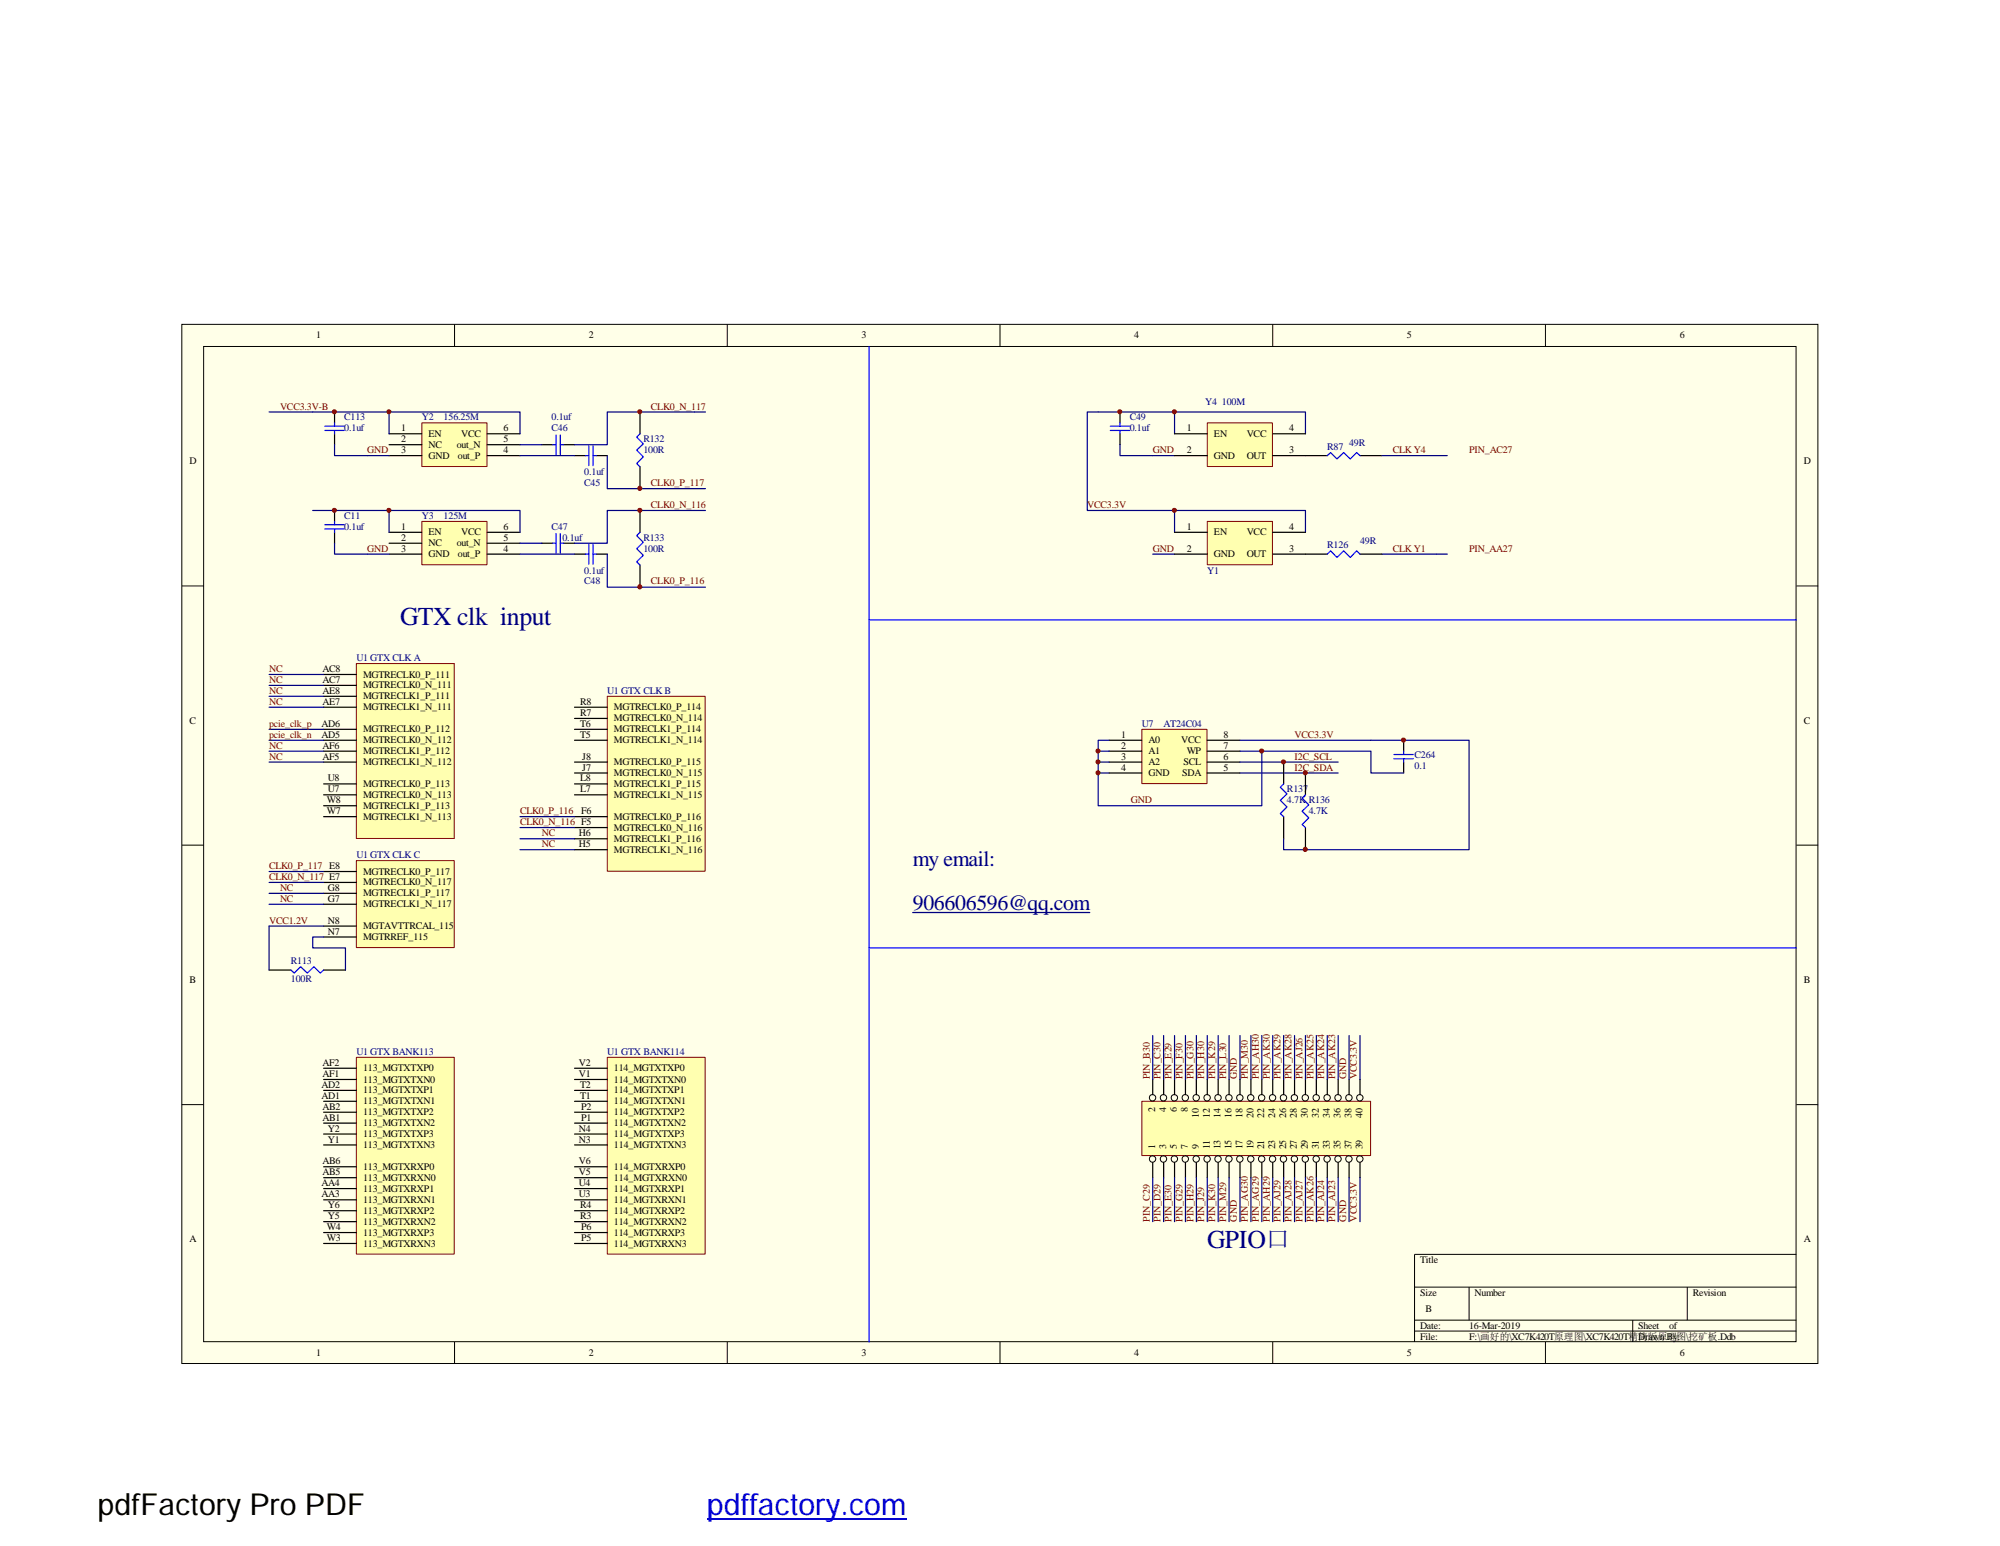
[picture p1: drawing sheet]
<svg xmlns="http://www.w3.org/2000/svg" width="279mm" height="216mm" viewBox="0 0 279 216" stroke-linecap="round" stroke-linejoin="round" font-family="sans-serif">
<path d="M25.4 45.3h228.6v145.1h-228.6z" fill="#ffffe8"/>
<g fill="none" stroke="#000" stroke-width=".14">
<path d="M25.4 45.3h228.6v145.1h-228.6zM28.4 48.4h222.5v139h-222.5zM63.5 45.3v3.1M101.6 45.3v3.1M139.7 45.3v3.1M177.8 45.3v3.1M215.9 45.3v3.1M25.4 81.8h3M251 81.8h3M25.4 118h3M251 118h3M25.4 154.3h3"/>
<path d="M251 154.3h3M197.6 179.7h53.4M205.2 179.7v4.7M235.7 179.7v4.7M251 175.2h-53.4v12.2M63.5 187.4v3.1M101.6 187.4v3.1M139.7 187.4v3.1M177.8 187.4v3.1M197.6 184.4h53.4M197.6 185.9h53.4M215.9 187.4v3.1"/>
<path d="M228.1 184.4v3"/>
</g>
<path d="M49.8 92.7h13.7v24.4h-13.7z" fill="#ffffb0"/>
<path d="M49.8 92.7h13.7v24.4h-13.7z" fill="none" stroke="#800000" stroke-width=".14"/>
<path d="M45.2 94.2h4.6M45.2 98.8h4.6M45.2 95.7h4.6M45.2 97.2h4.6M45.2 112.5h4.6M45.2 111h4.6M45.2 101.9h4.6M45.2 104.9h4.6M45.2 103.4h4.6M45.2 106.4h4.6M45.2 109.5h4.6M45.2 114h4.6" fill="none" stroke="#000" stroke-width=".17"/>
<path d="M84.9 97.3h13.6v24.4h-13.6z" fill="#ffffb0"/>
<path d="M84.8 97.2h13.7v24.5h-13.7z" fill="none" stroke="#800000" stroke-width=".14"/>
<path d="M80.3 98.8h4.5M80.3 117.1h4.5M80.3 115.6h4.5M80.3 103.4h4.5M80.3 106.4h4.5M80.3 109.5h4.5M80.3 100.3h4.5M80.3 101.9h4.5M80.3 107.9h4.5M80.3 111h4.5M80.3 114h4.5M80.3 118.7h4.5" fill="none" stroke="#000" stroke-width=".17"/>
<path d="M49.8 120.2h13.7v12.1h-13.7z" fill="#ffffb0"/>
<path d="M49.8 120.2h13.7v12.1h-13.7z" fill="none" stroke="#800000" stroke-width=".14"/>
<path d="M45.2 121.7h4.6M45.2 126.3h4.6M45.2 123.2h4.6M45.2 124.8h4.6M45.2 129.3h4.6M45.2 130.9h4.6" fill="none" stroke="#000" stroke-width=".17"/>
<path d="M59 59.1h9v6.1h-9z" fill="#ffffb0"/>
<path d="M58.9 59.1h9.1v6.1h-9.1z" fill="none" stroke="#800000" stroke-width=".14"/>
<g fill="none" stroke="#000" stroke-width=".17">
<path d="M46.7 57.5v1.6M89.4 57.5v3.1M46.7 60.6v1.5M54.4 60.6h4.5M54.4 62.1h4.5M54.4 63.6h4.5M68.1 60.6h4.5M68.1 62.1h4.5M68.1 63.6h4.5M75.7 62.1h1.5M78.7 62.1h1.6M80.3 63.6h1.5"/>
<path d="M83.3 63.6h1.5M89.4 65.2v3"/>
</g>
<path d="M46.7 57.5h7.7M98.6 57.5h-13.8v4.6h-4.5M46.7 62.1v1.5h7.7M54.4 60.6v-3.1h18.2v3.1M72.6 63.6h7.7M72.6 62.1h3.1M84.8 63.6v4.6h13.8" fill="none" stroke="#000080" stroke-width=".17"/>
<g fill="none" stroke="#00f" stroke-width=".17">
<path d="M45.4 59.5h2.7M46.7 59.1v.4M45.4 60.1h2.7M46.7 60.1v.5M77.2 62.1h.5M77.7 60.7v2.8M78.3 62.1h.4M78.3 60.7v2.8M81.8 63.6h.5M82.3 62.3v2.7M82.8 63.6h.5M82.8 62.3v2.7"/>
<path d="M89.4 60.6l-.5 .4 1 1-1 .9 1 .9-1 .9 .5 .5"/>
</g>
<path d="M59 72.9h9v6h-9z" fill="#ffffb0"/>
<path d="M58.9 72.8h9.1v6.1h-9.1z" fill="none" stroke="#800000" stroke-width=".14"/>
<g fill="none" stroke="#000" stroke-width=".17">
<path d="M156.5 57.5v1.6M46.7 71.3v1.5M46.7 74.3v1.6M54.4 74.3h4.5M54.4 75.9h4.5M54.4 77.4h4.5M68.1 74.3h4.5M68.1 75.9h4.5M68.1 77.4h4.5M75.7 75.9h1.5M78.7 75.9h1.6M80.3 77.4h1.5"/>
<path d="M83.3 77.4h1.5M89.4 71.3v3M89.4 78.9v3.1M156.5 60.6v1.5M182.4 77.4h3M182.4 63.6h3M190 77.4h3M190 63.6h3"/>
</g>
<g fill="none" stroke="#000080" stroke-width=".17">
<path d="M37.6 57.5h9.1M164.1 57.5h-12.2v13.8h12.2M43.7 71.3h10.7M46.7 75.9v1.5h7.7M54.4 74.3v-3h18.2v3M72.6 77.4h7.7M72.6 75.9h3.1M84.8 77.4v4.6h13.8M98.6 71.3h-13.8v4.6h-4.5M156.5 62.1v1.5h7.6M161 77.4h3.1M164.1 60.6v-3.1h18.3v3.1"/>
<path d="M164.1 74.3v-3h18.3v3M193 77.4h7.7M37.6 98.8h7.6M37.6 97.2h7.6M37.6 95.7h7.6M37.6 94.2h7.6M37.6 106.4h7.6M37.6 104.9h7.6M37.6 103.4h7.6M37.6 101.9h7.6M72.6 117.1h7.7M72.6 118.7h7.7"/>
<path d="M72.6 114h7.7M72.6 115.6h7.7M37.6 126.3h7.6M37.6 124.8h7.6M37.6 123.2h7.6M37.6 121.7h7.6M37.6 129.3h7.6"/>
</g>
<g fill="none" stroke="#00f" stroke-width=".17">
<path d="M155.1 59.5h2.7M156.5 59.1v.4M45.4 73.9h2.7M45.4 73.3h2.7M46.7 72.8v.5M46.7 73.9v.4M77.2 75.9h.5M77.7 74.5v2.8M78.3 75.9h.4M78.3 74.5v2.8M81.8 77.4h.5M82.3 76v2.8"/>
<path d="M82.8 77.4h.5M82.8 76v2.8M89.4 74.3l-.5 .5 1 .9-1 .9 1 1-1 .8 .5 .5M155.1 60.1h2.7M156.5 60.1v.5M185.4 63.6l.5-.4 .9 .9 .9-.9 .9 .9 .9-.9 .5 .4M185.4 77.4l.5-.5 .9 1 .9-1 .9 1 .9-1 .5 .5"/>
</g>
<path d="M49.8 147.7h13.7v27.4h-13.7z" fill="#ffffb0"/>
<path d="M49.8 147.7h13.7v27.4h-13.7z" fill="none" stroke="#800000" stroke-width=".14"/>
<g fill="none" stroke="#000" stroke-width=".17">
<path d="M45.2 149.2h4.6M45.2 152.3h4.6M45.2 155.3h4.6M45.2 158.4h4.6M45.2 150.7h4.6M45.2 153.8h4.6M45.2 156.8h4.6M45.2 159.9h4.6M45.2 162.9h4.6M45.2 166h4.6M45.2 169.1h4.6M45.2 172.1h4.6"/>
<path d="M45.2 164.5h4.6M45.2 167.6h4.6M45.2 170.6h4.6M45.2 173.7h4.6"/>
</g>
<path d="M84.9 147.7h13.6v27.4h-13.6z" fill="#ffffb0"/>
<path d="M84.8 147.7h13.7v27.4h-13.7z" fill="none" stroke="#800000" stroke-width=".14"/>
<g fill="none" stroke="#000" stroke-width=".17">
<path d="M80.3 149.2h4.5M80.3 152.3h4.5M80.3 155.3h4.5M80.3 158.4h4.5M80.3 150.7h4.5M80.3 153.8h4.5M80.3 156.8h4.5M80.3 159.9h4.5M80.3 162.9h4.5M80.3 166h4.5M80.3 169.1h4.5M80.3 172.1h4.5"/>
<path d="M80.3 164.5h4.5M80.3 167.6h4.5M80.3 170.6h4.5M80.3 173.7h4.5"/>
</g>
<path d="M159.6 101.9h9v7.5h-9z" fill="#ffffb0"/>
<path d="M159.5 101.9h9.1v7.5h-9.1z" fill="none" stroke="#800000" stroke-width=".14"/>
<g fill="none" stroke="#000" stroke-width=".17">
<path d="M154.9 103.4h4.6M154.9 104.9h4.6M154.9 106.4h4.6M154.9 107.9h4.6M168.7 103.4h4.5M168.7 104.9h4.5M168.7 106.4h4.5M168.7 107.9h4.5M179.3 106.4v3.1M179.3 114v3.1M182.4 107.9v3.1M182.4 115.6v3.1"/>
<path d="M196.1 103.4v1.5M196.1 106.4v1.5"/>
</g>
<path d="M153.4 107.9h1.5M153.4 106.4h1.5M153.4 104.9h1.5M154.9 103.4h-1.5v9.1h22.9v-7.6h-3.1M173.2 103.4h32v15.3h-25.9v-1.6M173.2 107.9h13.7M173.2 106.4h13.7M176.3 104.9h15.2v3h4.6" fill="none" stroke="#000080" stroke-width=".17"/>
<path d="M179.3 109.5l-.4 .4 .9 1-.9 .9 .9 .9-.9 .9 .4 .4M182.4 111l-.5 .5 .9 .9-.9 .9 .9 .9-.9 .9 .5 .5M194.7 106h2.7M194.7 105.4h2.7M196.1 104.9v.5M196.1 106v.4" fill="none" stroke="#00f" stroke-width=".17"/>
<path d="M127.5 127.4h24.7" fill="none" stroke="#000080" stroke-width=".18"/>
<path d="M159.6 153.8h31.9v7.6h-31.9z" fill="#ffffb0"/>
<path d="M159.5 153.8h32v7.6h-32z" fill="none" stroke="#800000" stroke-width=".14"/>
<g fill="none" stroke="#000" stroke-width=".14">
<circle cx="161" cy="153.3" r=".45"/>
<circle cx="162.5" cy="153.3" r=".45"/>
<circle cx="164.1" cy="153.3" r=".45"/>
<circle cx="165.6" cy="153.3" r=".45"/>
<circle cx="167.1" cy="153.3" r=".45"/>
<circle cx="168.6" cy="153.3" r=".45"/>
<circle cx="170.2" cy="153.3" r=".45"/>
<circle cx="171.7" cy="153.3" r=".45"/>
<circle cx="173.2" cy="153.3" r=".45"/>
<circle cx="174.7" cy="153.3" r=".45"/>
<circle cx="176.2" cy="153.3" r=".45"/>
<circle cx="177.8" cy="153.3" r=".45"/>
<circle cx="179.3" cy="153.3" r=".45"/>
<circle cx="180.8" cy="153.3" r=".45"/>
<circle cx="182.3" cy="153.3" r=".45"/>
<circle cx="183.9" cy="153.3" r=".45"/>
<circle cx="185.4" cy="153.3" r=".45"/>
<circle cx="186.9" cy="153.3" r=".45"/>
<circle cx="188.4" cy="153.3" r=".45"/>
<circle cx="190" cy="153.3" r=".45"/>
<circle cx="161" cy="161.9" r=".45"/>
<circle cx="162.5" cy="161.9" r=".45"/>
<circle cx="164.1" cy="161.9" r=".45"/>
<circle cx="165.6" cy="161.9" r=".45"/>
<circle cx="167.1" cy="161.9" r=".45"/>
<circle cx="168.6" cy="161.9" r=".45"/>
<circle cx="170.2" cy="161.9" r=".45"/>
<circle cx="171.7" cy="161.9" r=".45"/>
<circle cx="173.2" cy="161.9" r=".45"/>
<circle cx="174.7" cy="161.9" r=".45"/>
<circle cx="176.2" cy="161.9" r=".45"/>
<circle cx="177.8" cy="161.9" r=".45"/>
<circle cx="179.3" cy="161.9" r=".45"/>
<circle cx="180.8" cy="161.9" r=".45"/>
<circle cx="182.3" cy="161.9" r=".45"/>
<circle cx="183.9" cy="161.9" r=".45"/>
<circle cx="185.4" cy="161.9" r=".45"/>
<circle cx="186.9" cy="161.9" r=".45"/>
<circle cx="188.4" cy="161.9" r=".45"/>
<circle cx="190" cy="161.9" r=".45"/>
</g>
<g fill="none" stroke="#000" stroke-width=".17">
<path d="M161 150.7v2.2M162.6 150.7v2.2M164.1 150.7v2.2M165.6 150.7v2.2M167.1 150.7v2.2M168.7 150.7v2.2M170.2 150.7v2.2M171.7 150.7v2.2M173.2 150.7v2.2M174.8 150.7v2.2M176.3 150.7v2.2M177.8 150.7v2.2"/>
<path d="M179.3 150.7v2.2M180.8 150.7v2.2M182.4 150.7v2.2M183.9 150.7v2.2M185.4 150.7v2.2M186.9 150.7v2.2M188.5 150.7v2.2M190 150.7v2.2M161 162.3v2.2M162.6 162.3v2.2M164.1 162.3v2.2M165.6 162.3v2.2"/>
<path d="M167.1 162.3v2.2M168.7 162.3v2.2M170.2 162.3v2.2M171.7 162.3v2.2M173.2 162.3v2.2M174.8 162.3v2.2M176.3 162.3v2.2M177.8 162.3v2.2M179.3 162.3v2.2M180.8 162.3v2.2M182.4 162.3v2.2M183.9 162.3v2.2"/>
<path d="M185.4 162.3v2.2M186.9 162.3v2.2M188.5 162.3v2.2M190 162.3v2.2"/>
</g>
<g fill="none" stroke="#000080" stroke-width=".17">
<path d="M161 144.6v6.1M162.6 144.6v6.1M164.1 144.6v6.1M165.6 144.6v6.1M167.1 144.6v6.1M168.7 144.6v6.1M170.2 144.6v6.1M171.7 144.6v6.1M173.2 144.6v6.1M174.8 144.6v6.1M176.3 144.6v6.1M177.8 144.6v6.1"/>
<path d="M179.3 144.6v6.1M180.8 144.6v6.1M182.4 144.6v6.1M183.9 144.6v6.1M185.4 144.6v6.1M186.9 144.6v6.1M188.5 144.6v6.1M190 144.6v6.1M161 164.5v6.1M162.6 164.5v6.1M164.1 164.5v6.1M165.6 164.5v6.1"/>
<path d="M167.1 164.5v6.1M168.7 164.5v6.1M170.2 164.5v6.1M171.7 164.5v6.1M173.2 164.5v6.1M174.8 164.5v6.1M176.3 164.5v6.1M177.8 164.5v6.1M179.3 164.5v6.1M180.8 164.5v6.1M182.4 164.5v6.1M183.9 164.5v6.1"/>
<path d="M185.4 164.5v6.1M186.9 164.5v6.1M188.5 164.5v6.1M190 164.5v6.1"/>
</g>
<path d="M168.7 59.1h9.1v6.1h-9.1z" fill="#ffffb0"/>
<path d="M168.7 59.1h9.1v6.1h-9.1z" fill="none" stroke="#800000" stroke-width=".14"/>
<path d="M164.1 60.6h4.6M164.1 63.6h4.6M177.8 60.6h4.6M177.8 63.6h4.6" fill="none" stroke="#000" stroke-width=".17"/>
<path d="M168.7 72.9h9.1v6h-9.1z" fill="#ffffb0"/>
<path d="M168.7 72.8h9.1v6.1h-9.1z" fill="none" stroke="#800000" stroke-width=".14"/>
<path d="M164.1 74.3h4.6M164.1 77.4h4.6M177.8 74.3h4.6M177.8 77.4h4.6M37.6 135.5h3M45.2 135.5h3.1" fill="none" stroke="#000" stroke-width=".17"/>
<g fill="#800000" stroke="#800000" stroke-width=".14">
<circle cx="54.3" cy="57.5" r=".29"/>
<circle cx="89.4" cy="68.2" r=".29"/>
<circle cx="89.4" cy="57.5" r=".29"/>
<circle cx="89.4" cy="82" r=".29"/>
<circle cx="89.4" cy="71.3" r=".29"/>
<circle cx="46.7" cy="57.5" r=".29"/>
<circle cx="54.3" cy="71.3" r=".29"/>
<circle cx="46.7" cy="71.3" r=".29"/>
<circle cx="164.1" cy="57.5" r=".29"/>
<circle cx="156.4" cy="57.5" r=".29"/>
<circle cx="164.1" cy="71.3" r=".29"/>
<circle cx="176.2" cy="104.9" r=".29"/>
<circle cx="153.4" cy="107.9" r=".29"/>
<circle cx="153.4" cy="106.4" r=".29"/>
<circle cx="153.4" cy="104.9" r=".29"/>
<circle cx="196.1" cy="103.4" r=".29"/>
<circle cx="179.3" cy="106.4" r=".29"/>
<circle cx="182.3" cy="118.6" r=".29"/>
<circle cx="182.3" cy="107.9" r=".29"/>
</g>
<path d="M121.4 48.4v139M121.4 86.6h129.6M40.6 135.5l.5 .4 .9-.9 .9 .9 1-.9 .8 .9 .5-.4M121.4 132.4h129.6" fill="none" stroke="#00f" stroke-width=".17"/>
<path d="M193 63.6h9.2M200.7 77.4h1.5M37.6 129.3v6.2M45.2 130.9h-1.5v1.5h4.6v3.1" fill="none" stroke="#000080" stroke-width=".17"/>
<path d="M98.8 212.2h27.8" fill="none" stroke="#00f" stroke-width=".21"/>
<text font-size="4.2" x="13.6" y="211.6">pdfFactory Pro PDF</text>
<text font-size="4.2" fill="#00f" x="98.8" y="211.6">pdffactory.com</text>
<g font-size="3.6" fill="#000080">
<text x="55.9" y="87.2">GTX clk input</text>
<text x="168.7" y="174.3">GPIO口</text>
</g>
<g font-size="3" fill="#000080">
<text x="127.5" y="120.9">my email:</text>
<text x="127.5" y="127">906606596@qq.com</text>
</g>
<g font-size="1.4">
<text x="44.2" y="47.2">1</text>
<text x="82.3" y="47.2">2</text>
<text x="120.4" y="47.2">3</text>
<text x="158.5" y="47.2">4</text>
<text x="196.6" y="47.2">5</text>
<text x="234.7" y="47.2">6</text>
<text x="26.5" y="64.8">D</text>
<text x="56" y="60.2">1</text>
<text x="56" y="61.8">2</text>
<text x="56" y="63.3">3</text>
<text x="59.9" y="61">EN</text>
<text x="59.9" y="62.5">NC</text>
<text x="59.9" y="64.1">GND</text>
<text x="63.8" y="62.5">out_N</text>
<text x="64" y="64.1">out_P</text>
<text x="64.4" y="61">VCC</text>
<text x="70.4" y="60.2">6</text>
<text x="70.4" y="61.8">5</text>
<text x="70.4" y="63.3">4</text>
<text x="165.8" y="60.2">1</text>
<text x="165.8" y="63.3">2</text>
<text x="169.6" y="61">EN</text>
<text x="169.6" y="64.1">GND</text>
<text x="174.2" y="61">VCC</text>
<text x="174.2" y="64.1">OUT</text>
<text x="180.1" y="60.2">4</text>
<text x="180.1" y="63.3">3</text>
<text x="252" y="64.8">D</text>
<text x="56" y="74">1</text>
<text x="56" y="75.5">2</text>
<text x="56" y="77">3</text>
<text x="59.9" y="74.8">EN</text>
<text x="59.9" y="76.3">NC</text>
<text x="59.9" y="77.8">GND</text>
<text x="63.8" y="76.3">out_N</text>
<text x="64" y="77.8">out_P</text>
<text x="64.4" y="74.8">VCC</text>
<text x="70.4" y="74">6</text>
<text x="70.4" y="75.5">5</text>
<text x="70.4" y="77">4</text>
<text x="165.8" y="74">1</text>
<text x="165.8" y="77">2</text>
<text x="169.6" y="74.8">EN</text>
<text x="169.6" y="77.8">GND</text>
<text x="174.2" y="74.8">VCC</text>
<text x="174.2" y="77.8">OUT</text>
<text x="180.1" y="74">4</text>
<text x="180.1" y="77">3</text>
<text x="45" y="93.9">AC8</text>
<text x="45" y="95.4">AC7</text>
<text x="50.7" y="94.6">MGTRECLK0_P_111</text>
<text x="26.5" y="101">C</text>
<text x="44.9" y="101.5">AD6</text>
<text x="45" y="98.4">AE7</text>
<text x="45" y="96.9">AE8</text>
<text x="50.7" y="99.2">MGTRECLK1_N_111</text>
<text x="50.7" y="96.1">MGTRECLK0_N_111</text>
<text x="50.7" y="97.7">MGTRECLK1_P_111</text>
<text x="81" y="98.4">R8</text>
<text x="81" y="99.9">R7</text>
<text x="81" y="101.5">T6</text>
<text x="85.8" y="99.2">MGTRECLK0_P_114</text>
<text x="85.8" y="100.8">MGTRECLK0_N_114</text>
<text x="252" y="101">C</text>
<text x="44.9" y="103">AD5</text>
<text x="45" y="104.6">AF6</text>
<text x="45" y="106.1">AF5</text>
<text x="50.7" y="102.3">MGTRECLK0_P_112</text>
<text x="50.7" y="105.3">MGTRECLK1_P_112</text>
<text x="50.7" y="103.8">MGTRECLK0_N_112</text>
<text x="50.7" y="106.8">MGTRECLK1_N_112</text>
<text x="81" y="103">T5</text>
<text x="81.3" y="106.1">J8</text>
<text x="81.3" y="107.6">J7</text>
<text x="85.8" y="103.8">MGTRECLK1_N_114</text>
<text x="85.8" y="106.8">MGTRECLK0_P_115</text>
<text x="85.8" y="102.3">MGTRECLK1_P_114</text>
<text x="156.6" y="103">1</text>
<text x="156.6" y="104.6">2</text>
<text x="156.6" y="106.1">3</text>
<text x="156.6" y="107.6">4</text>
<text x="160.4" y="103.8">A0</text>
<text x="160.4" y="105.3">A1</text>
<text x="160.4" y="106.8">A2</text>
<text x="165" y="103.8">VCC</text>
<text x="165.3" y="106.8">SCL</text>
<text x="165.8" y="105.3">WP</text>
<text x="170.9" y="107.6">5</text>
<text x="170.9" y="106.1">6</text>
<text x="170.9" y="103">8</text>
<text x="170.9" y="104.6">7</text>
<text x="45.7" y="112.2">W8</text>
<text x="45.7" y="113.7">W7</text>
<text x="45.8" y="110.7">U7</text>
<text x="45.8" y="109.1">U8</text>
<text x="50.7" y="112.9">MGTRECLK1_P_113</text>
<text x="50.7" y="111.4">MGTRECLK0_N_113</text>
<text x="50.7" y="109.9">MGTRECLK0_P_113</text>
<text x="81" y="109.1">L8</text>
<text x="81" y="110.7">L7</text>
<text x="81.2" y="113.7">F6</text>
<text x="85.8" y="109.9">MGTRECLK1_P_115</text>
<text x="85.8" y="108.4">MGTRECLK0_N_115</text>
<text x="85.8" y="111.4">MGTRECLK1_N_115</text>
<text x="160.4" y="108.4">GND</text>
<text x="165.1" y="108.4">SDA</text>
<text x="50.7" y="114.5">MGTRECLK1_N_113</text>
<text x="80.9" y="116.8">H6</text>
<text x="80.9" y="118.3">H5</text>
<text x="85.8" y="117.6">MGTRECLK1_P_116</text>
<text x="85.8" y="116">MGTRECLK0_N_116</text>
<text x="85.8" y="114.5">MGTRECLK0_P_116</text>
<text x="85.8" y="119.1">MGTRECLK1_N_116</text>
<text x="45.8" y="125.9">G7</text>
<text x="45.8" y="124.4">G8</text>
<text x="50.7" y="122.1">MGTRECLK0_P_117</text>
<text x="50.7" y="123.7">MGTRECLK0_N_117</text>
<text x="50.7" y="125.2">MGTRECLK1_P_117</text>
<text x="45.8" y="129">N8</text>
<text x="45.8" y="130.5">N7</text>
<text x="50.7" y="126.7">MGTRECLK1_N_117</text>
<text x="50.7" y="129.8">MGTAVTTRCAL_115</text>
<text x="50.7" y="131.3">MGTRREF_115</text>
<text x="26.5" y="137.2">B</text>
<text x="252" y="137.2">B</text>
<text x="45" y="148.8">AF2</text>
<text x="50.7" y="149.6">113_MGTXTXP0</text>
<text x="80.9" y="148.8">V2</text>
<text x="85.8" y="149.6">114_MGTXTXP0</text>
<text x="44.9" y="151.9">AD2</text>
<text x="44.9" y="153.5">AD1</text>
<text x="45" y="155">AB2</text>
<text x="45" y="150.4">AF1</text>
<text x="50.7" y="152.7">113_MGTXTXP1</text>
<text x="50.7" y="155.7">113_MGTXTXP2</text>
<text x="50.7" y="151.2">113_MGTXTXN0</text>
<text x="50.7" y="154.2">113_MGTXTXN1</text>
<text x="80.9" y="150.4">V1</text>
<text x="81" y="151.9">T2</text>
<text x="81" y="153.5">T1</text>
<text x="81.2" y="155">P2</text>
<text x="85.8" y="152.7">114_MGTXTXP1</text>
<text x="85.8" y="155.7">114_MGTXTXP2</text>
<text x="85.8" y="151.2">114_MGTXTXN0</text>
<text x="85.8" y="154.2">114_MGTXTXN1</text>
<text x="161.4" y="155.3" transform="rotate(-90 161.4 155.3)">2</text>
<text x="162.9" y="155.3" transform="rotate(-90 162.9 155.3)">4</text>
<text x="164.4" y="155.3" transform="rotate(-90 164.4 155.3)">6</text>
<text x="165.9" y="155.3" transform="rotate(-90 165.9 155.3)">8</text>
<text x="45" y="156.5">AB1</text>
<text x="45.8" y="158">Y2</text>
<text x="45.8" y="159.6">Y1</text>
<text x="50.7" y="158.8">113_MGTXTXP3</text>
<text x="50.7" y="157.3">113_MGTXTXN2</text>
<text x="50.7" y="160.3">113_MGTXTXN3</text>
<text x="80.9" y="158">N4</text>
<text x="80.9" y="159.6">N3</text>
<text x="81.2" y="156.5">P1</text>
<text x="85.8" y="158.8">114_MGTXTXP3</text>
<text x="85.8" y="157.3">114_MGTXTXN2</text>
<text x="85.8" y="160.3">114_MGTXTXN3</text>
<text x="161.4" y="160.5" transform="rotate(-90 161.4 160.5)">1</text>
<text x="162.9" y="160.5" transform="rotate(-90 162.9 160.5)">3</text>
<text x="164.4" y="160.5" transform="rotate(-90 164.4 160.5)">5</text>
<text x="165.9" y="160.5" transform="rotate(-90 165.9 160.5)">7</text>
<text x="167.5" y="160.5" transform="rotate(-90 167.5 160.5)">9</text>
<text x="167.5" y="156.1" transform="rotate(-90 167.5 156.1)">10</text>
<text x="169" y="160.5" transform="rotate(-90 169 160.5)">11</text>
<text x="169" y="156.1" transform="rotate(-90 169 156.1)">12</text>
<text x="170.5" y="160.5" transform="rotate(-90 170.5 160.5)">13</text>
<text x="170.5" y="156.1" transform="rotate(-90 170.5 156.1)">14</text>
<text x="172" y="160.5" transform="rotate(-90 172 160.5)">15</text>
<text x="172" y="156.1" transform="rotate(-90 172 156.1)">16</text>
<text x="173.6" y="160.5" transform="rotate(-90 173.6 160.5)">17</text>
<text x="173.6" y="156.1" transform="rotate(-90 173.6 156.1)">18</text>
<text x="175.1" y="160.5" transform="rotate(-90 175.1 160.5)">19</text>
<text x="175.1" y="156.1" transform="rotate(-90 175.1 156.1)">20</text>
<text x="176.6" y="160.5" transform="rotate(-90 176.6 160.5)">21</text>
<text x="176.6" y="156.1" transform="rotate(-90 176.6 156.1)">22</text>
<text x="178.1" y="160.5" transform="rotate(-90 178.1 160.5)">23</text>
<text x="178.1" y="156.1" transform="rotate(-90 178.1 156.1)">24</text>
<text x="179.7" y="160.5" transform="rotate(-90 179.7 160.5)">25</text>
<text x="179.7" y="156.1" transform="rotate(-90 179.7 156.1)">26</text>
<text x="181.2" y="160.5" transform="rotate(-90 181.2 160.5)">27</text>
<text x="181.2" y="156.1" transform="rotate(-90 181.2 156.1)">28</text>
<text x="182.7" y="160.5" transform="rotate(-90 182.7 160.5)">29</text>
<text x="182.7" y="156.1" transform="rotate(-90 182.7 156.1)">30</text>
<text x="184.2" y="160.5" transform="rotate(-90 184.2 160.5)">31</text>
<text x="184.2" y="156.1" transform="rotate(-90 184.2 156.1)">32</text>
<text x="185.8" y="160.5" transform="rotate(-90 185.8 160.5)">33</text>
<text x="185.8" y="156.1" transform="rotate(-90 185.8 156.1)">34</text>
<text x="187.3" y="160.5" transform="rotate(-90 187.3 160.5)">35</text>
<text x="187.3" y="156.1" transform="rotate(-90 187.3 156.1)">36</text>
<text x="188.8" y="160.5" transform="rotate(-90 188.8 160.5)">37</text>
<text x="188.8" y="156.1" transform="rotate(-90 188.8 156.1)">38</text>
<text x="190.3" y="160.5" transform="rotate(-90 190.3 160.5)">39</text>
<text x="190.3" y="156.1" transform="rotate(-90 190.3 156.1)">40</text>
<text x="44.9" y="165.7">AA4</text>
<text x="44.9" y="167.2">AA3</text>
<text x="45" y="162.6">AB6</text>
<text x="45" y="164.1">AB5</text>
<text x="50.7" y="163.4">113_MGTXRXP0</text>
<text x="50.7" y="166.4">113_MGTXRXP1</text>
<text x="50.7" y="164.9">113_MGTXRXN0</text>
<text x="50.7" y="168">113_MGTXRXN1</text>
<text x="80.9" y="162.6">V6</text>
<text x="80.9" y="165.7">U4</text>
<text x="80.9" y="164.1">V5</text>
<text x="80.9" y="167.2">U3</text>
<text x="85.8" y="163.4">114_MGTXRXP0</text>
<text x="85.8" y="166.4">114_MGTXRXP1</text>
<text x="85.8" y="164.9">114_MGTXRXN0</text>
<text x="85.8" y="168">114_MGTXRXN1</text>
<text x="26.5" y="173.4">A</text>
<text x="45.7" y="171.8">W4</text>
<text x="45.7" y="173.3">W3</text>
<text x="45.8" y="168.7">Y6</text>
<text x="45.8" y="170.3">Y5</text>
<text x="50.7" y="169.5">113_MGTXRXP2</text>
<text x="50.7" y="172.6">113_MGTXRXP3</text>
<text x="50.7" y="171">113_MGTXRXN2</text>
<text x="81" y="168.7">R4</text>
<text x="81" y="170.3">R3</text>
<text x="81.2" y="171.8">P6</text>
<text x="81.2" y="173.3">P5</text>
<text x="85.8" y="169.5">114_MGTXRXP2</text>
<text x="85.8" y="172.6">114_MGTXRXP3</text>
<text x="85.8" y="171">114_MGTXRXN2</text>
<text x="252" y="173.4">A</text>
<text x="50.7" y="174.1">113_MGTXRXN3</text>
<text x="85.8" y="174.1">114_MGTXRXN3</text>
<text x="198.4" y="176.4">Title</text>
<text x="198.4" y="180.9">Size</text>
<text x="198.4" y="185.5">Date:</text>
<text x="199.1" y="183.2">B</text>
<text x="205.2" y="185.5">16-Mar-2019</text>
<text x="206" y="180.9">Number</text>
<text x="228.9" y="185.5">Sheet</text>
<text x="233.2" y="185.5">of</text>
<text x="236.5" y="180.9">Revision</text>
<text x="44.2" y="189.4">1</text>
<text x="82.3" y="189.4">2</text>
<text x="120.4" y="189.4">3</text>
<text x="158.5" y="189.4">4</text>
<text x="196.6" y="189.4">5</text>
<text x="198.4" y="187.1">File:</text>
<text x="205.2" y="187.1">F:\画好的\XC7K420T原理图\XC7K420T精简版原By:</text>
<text x="228.9" y="187.1">Drawn 理图\挖矿板.Ddb</text>
<text x="234.7" y="189.4">6</text>
</g>
<g font-size="1.4" fill="#800000">
<text x="39.1" y="57.2">VCC3.3V-B</text>
<text x="90.9" y="57.2">CLK0_N_117</text>
<text x="51.3" y="63.3">GND</text>
<text x="161" y="63.3">GND</text>
<text x="194.6" y="63.3">CLK Y4</text>
<text x="205.2" y="63.3">PIN_AC27</text>
<text x="90.9" y="67.9">CLK0_P_117</text>
<text x="90.9" y="71">CLK0_N_116</text>
<text x="151.9" y="71">VCC3.3V</text>
<text x="51.3" y="77">GND</text>
<text x="161" y="77">GND</text>
<text x="194.6" y="77">CLK Y1</text>
<text x="205.2" y="77">PIN_AA27</text>
<text x="90.9" y="81.6">CLK0_P_116</text>
<text x="37.6" y="95.4">NC</text>
<text x="37.6" y="93.9">NC</text>
<text x="37.6" y="101.5">pcie_clk_p</text>
<text x="37.6" y="98.4">NC</text>
<text x="37.6" y="96.9">NC</text>
<text x="37.6" y="103">pcie_clk_n</text>
<text x="37.6" y="104.6">NC</text>
<text x="37.6" y="106.1">NC</text>
<text x="180.8" y="106.1">I2C_SCL</text>
<text x="180.8" y="107.6">I2C_SDA</text>
<text x="180.8" y="103">VCC3.3V</text>
<text x="72.6" y="113.7">CLK0_P_116</text>
<text x="158" y="112.2">GND</text>
<text x="72.6" y="115.2">CLK0_N_116 F5</text>
<text x="75.7" y="118.3">NC</text>
<text x="75.7" y="116.8">NC</text>
<text x="37.6" y="121.4">CLK0_P_117 E8</text>
<text x="37.6" y="122.9">CLK0_N_117 E7</text>
<text x="39.1" y="124.4">NC</text>
<text x="39.1" y="125.9">NC</text>
<text x="37.6" y="129">VCC1.2V</text>
<text x="160.6" y="150.7" transform="rotate(-90 160.6 150.7)">PIN_B30</text>
<text x="162.1" y="150.7" transform="rotate(-90 162.1 150.7)">PIN_C30</text>
<text x="163.7" y="150.7" transform="rotate(-90 163.7 150.7)">PIN_E29</text>
<text x="165.2" y="150.7" transform="rotate(-90 165.2 150.7)">PIN_F30</text>
<text x="166.7" y="150.7" transform="rotate(-90 166.7 150.7)">PIN_G30</text>
<text x="168.2" y="150.7" transform="rotate(-90 168.2 150.7)">PIN_H30</text>
<text x="169.8" y="150.7" transform="rotate(-90 169.8 150.7)">PIN_K29</text>
<text x="171.3" y="150.7" transform="rotate(-90 171.3 150.7)">PIN_L30</text>
<text x="172.8" y="150.7" transform="rotate(-90 172.8 150.7)">GND</text>
<text x="174.3" y="150.7" transform="rotate(-90 174.3 150.7)">PIN_M30</text>
<text x="175.9" y="150.7" transform="rotate(-90 175.9 150.7)">PIN_AH30</text>
<text x="177.4" y="150.7" transform="rotate(-90 177.4 150.7)">PIN_AK30</text>
<text x="178.9" y="150.7" transform="rotate(-90 178.9 150.7)">PIN_AK29</text>
<text x="180.4" y="150.7" transform="rotate(-90 180.4 150.7)">PIN_AK28</text>
<text x="181.9" y="150.7" transform="rotate(-90 181.9 150.7)">PIN_AJ26</text>
<text x="183.5" y="150.7" transform="rotate(-90 183.5 150.7)">PIN_AK25</text>
<text x="185" y="150.7" transform="rotate(-90 185 150.7)">PIN_AK24</text>
<text x="186.5" y="150.7" transform="rotate(-90 186.5 150.7)">PIN_AK23</text>
<text x="188" y="150.7" transform="rotate(-90 188 150.7)">GND</text>
<text x="189.6" y="150.7" transform="rotate(-90 189.6 150.7)">VCC3.3V</text>
<text x="160.6" y="170.6" transform="rotate(-90 160.6 170.6)">PIN_C29</text>
<text x="162.1" y="170.6" transform="rotate(-90 162.1 170.6)">PIN_D29</text>
<text x="163.7" y="170.6" transform="rotate(-90 163.7 170.6)">PIN_E30</text>
<text x="165.2" y="170.6" transform="rotate(-90 165.2 170.6)">PIN_G29</text>
<text x="166.7" y="170.6" transform="rotate(-90 166.7 170.6)">PIN_H29</text>
<text x="168.2" y="170.6" transform="rotate(-90 168.2 170.6)">PIN_J29</text>
<text x="169.8" y="170.6" transform="rotate(-90 169.8 170.6)">PIN_K30</text>
<text x="171.3" y="170.6" transform="rotate(-90 171.3 170.6)">PIN_M29</text>
<text x="172.8" y="170.6" transform="rotate(-90 172.8 170.6)">GND</text>
<text x="174.3" y="170.6" transform="rotate(-90 174.3 170.6)">PIN_AG30</text>
<text x="175.9" y="170.6" transform="rotate(-90 175.9 170.6)">PIN_AG29</text>
<text x="177.4" y="170.6" transform="rotate(-90 177.4 170.6)">PIN_AH29</text>
<text x="178.9" y="170.6" transform="rotate(-90 178.9 170.6)">PIN_AJ29</text>
<text x="180.4" y="170.6" transform="rotate(-90 180.4 170.6)">PIN_AJ28</text>
<text x="181.9" y="170.6" transform="rotate(-90 181.9 170.6)">PIN_AJ27</text>
<text x="183.5" y="170.6" transform="rotate(-90 183.5 170.6)">PIN_AK26</text>
<text x="185" y="170.6" transform="rotate(-90 185 170.6)">PIN_AJ24</text>
<text x="186.5" y="170.6" transform="rotate(-90 186.5 170.6)">PIN_AJ23</text>
<text x="188" y="170.6" transform="rotate(-90 188 170.6)">GND</text>
<text x="189.6" y="170.6" transform="rotate(-90 189.6 170.6)">VCC3.3V</text>
</g>
<g font-size="1.4" fill="#000080">
<text x="48.1" y="58.7">C113</text>
<text x="58.9" y="58.7">Y2</text>
<text x="62" y="58.7">156.25M</text>
<text x="77" y="58.7">0.1uf</text>
<text x="157.8" y="58.7">C49</text>
<text x="168.4" y="56.6">Y4</text>
<text x="170.7" y="56.6">100M</text>
<text x="48.1" y="60.2">0.1uf</text>
<text x="77" y="60.2">C46</text>
<text x="89.9" y="61.8">R132</text>
<text x="89.9" y="63.3">100R</text>
<text x="157.8" y="60.2">0.1uf</text>
<text x="185.4" y="62.9">R87</text>
<text x="188.5" y="62.2">49R</text>
<text x="81.6" y="67.9">C45</text>
<text x="81.6" y="66.4">0.1uf</text>
<text x="48.1" y="72.5">C11</text>
<text x="48.1" y="74">0.1uf</text>
<text x="58.9" y="72.5">Y3</text>
<text x="62" y="72.5">125M</text>
<text x="77" y="74">C47</text>
<text x="78.6" y="75.5">0.1uf</text>
<text x="89.9" y="75.5">R133</text>
<text x="89.9" y="77">100R</text>
<text x="185.4" y="76.6">R126</text>
<text x="190" y="76">49R</text>
<text x="81.6" y="81.6">C48</text>
<text x="81.6" y="80.1">0.1uf</text>
<text x="168.7" y="80.1">Y1</text>
<text x="49.8" y="92.3">U1 GTX CLK A</text>
<text x="84.8" y="96.9">U1 GTX CLK B</text>
<text x="159.5" y="101.5">U7</text>
<text x="162.6" y="101.5">AT24C04</text>
<text x="197.6" y="105.9">C264</text>
<text x="197.6" y="107.4">0.1</text>
<text x="179.8" y="110.7">R137</text>
<text x="179.8" y="112.2">4.7K R136</text>
<text x="182.8" y="113.7">4.7K</text>
<text x="49.8" y="119.8">U1 GTX CLK C</text>
<text x="40.6" y="134.7">R113</text>
<text x="40.6" y="137.1">100R</text>
<text x="49.8" y="147.3">U1 GTX BANK113</text>
<text x="84.8" y="147.3">U1 GTX BANK114</text>
</g>
</svg>
